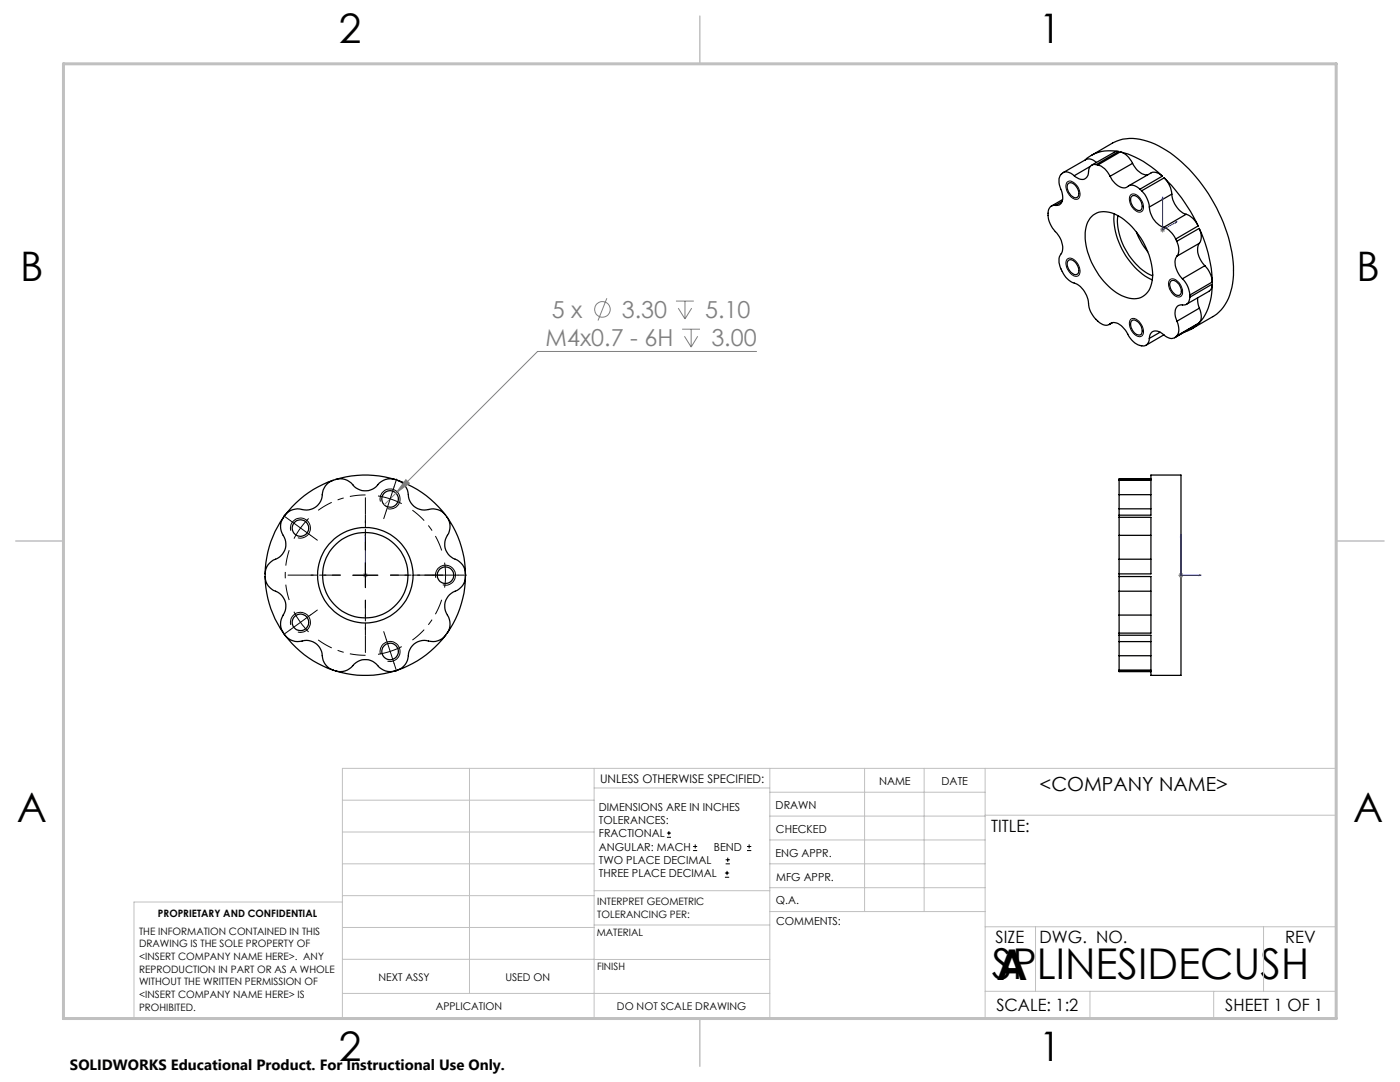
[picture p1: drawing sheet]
<svg xmlns="http://www.w3.org/2000/svg" width="279mm" height="216mm" viewBox="0 0 279 216" stroke-linecap="round" stroke-linejoin="round" font-family="sans-serif">
<g fill="none" stroke="#000" stroke-width=".25">
<path d="M212.1 39.8l-2.3 1.3M213.2 36.6a1.54 1.54 0 0 1 1.9 1.2 1.05 1.05 0 0 1-.5 1.7 2.11 2.11 0 0 1-1.4-2.9zM214.4 35.1a1.74 1.74 0 0 0-2.5-.5l-.1 .1a1.95 1.95 0 0 0-.4 2.2 4.9 4.9 0 0 1 .5 3.4l-.5 .6-.8 .1M217.6 33.2l-3.2 1.9M217.8 31l4.2-2.5a8.8 8.8 0 0 1 7.7-.1 26.2 26.2 0 0 1 12.1 11.3 27.7 27.7 0 0 1 4.3 16.1 9.2 9.2 0 0 1-4.1 7.4l-4.2 2.5M218.8 32.8l.3 .1M218.8 32.8a1.27 1.27 0 0 0-1.6 1.5 1.37 1.37 0 0 1-.7 1.4 1.37 1.37 0 0 1-1.5-.2l-.6-.4M218.8 32.4l-.9-.6h-1l-4.7 2.6M219.1 32.9a3.9 3.9 0 0 1 2.4 2.3M221.5 35.2a3.5 3.5 0 0 0 3.1 2.3 1.92 1.92 0 0 1 2.9 .2M223.2 30.2a7.4 7.4 0 0 0-6.6 1.7M223.2 30.2l-.8 .1-4.5 2.6"/>
<path d="M223.2 30.2l-4.4 2.6M223.6 30.3a18.8 18.8 0 0 1 8.4 4.8M223.6 30.3a4.1 4.1 0 0 1 2.4 2.3M223.6 30.3l-4.5 2.6M225.9 39.2a1.5 1.5 0 0 1 1.9 1.2 1.19 1.19 0 0 1-.3 1.6 2.03 2.03 0 0 1-1.6-2.8zM226 32.6a3.7 3.7 0 0 0 2.8 2.3h.3M226 32.6l-4.5 2.6M227.5 37.7l.4 .4M227.9 38.1a5.5 5.5 0 0 1 1.5 3.2M232 35.1a2.02 2.02 0 0 0-2.3-.6l-4.5 2.6M232 35.1l-4.5 2.6M232.3 35.5a32.7 32.7 0 0 1 6.8 9.6"/>
<path d="M232.3 35.5a5.2 5.2 0 0 1 1.6 3.2M232.3 35.5l-4.4 2.6M233.9 38.7a4.8 4.8 0 0 0 2.8 4.1M233.9 38.7l-4.5 2.6M210.6 41a1.48 1.48 0 0 0-1.4 1.8 5.6 5.6 0 0 0 2 4.1 3.4 3.4 0 0 1 .2 4.4 5.2 5.2 0 0 0 3.6 5.4 5.5 5.5 0 0 1 2.3 4.6 5 5 0 0 0 3.5 3.6l.7-.3M211.9 40.2l-1.3 .8M213.2 52a1.48 1.48 0 0 1 1.9 1.2 1.02 1.02 0 0 1-.5 1.6 2.22 2.22 0 0 1-1.5-2.7zM217.8 43.2a4.3 4.3 0 0 1 5.5-.1 14.4 14.4 0 0 1 6.6 12.9 3.8 3.8 0 0 1-5.5 3.2 14 14 0 0 1-7.3-8.9 7.7 7.7 0 0 1 .5-6.8zM222.4 42.7a14.4 14.4 0 0 0 7.2 13l.4 .1M223.1 43a12.7 12.7 0 0 0 6.9 12M226.8 46.3l1.1 2.3 1.2 1.6M229.4 41.3a4.6 4.6 0 0 0 2.8 4.1"/>
<path d="M232.2 45.4a4.4 4.4 0 0 1 2.4 2.3M233.7 56.1a1.48 1.48 0 0 1 1.9 1.2 1.02 1.02 0 0 1-.5 1.6 2.09 2.09 0 0 1-1.4-2.8zM234.6 47.7l.2 .5M234.8 48.2a2.87 2.87 0 0 1 .1 2.9M234.9 51.1a3.7 3.7 0 0 0 .8 4.2l.3 .3M236 55.6a4.9 4.9 0 0 1 1.5 3.3M236.7 42.8a4.1 4.1 0 0 1 2.4 2.3M236.7 42.8l-4.5 2.6M237.5 58.9v.4M237.5 59.3a1.35 1.35 0 0 1-1.8 1.5 1.72 1.72 0 0 0-1.1 2.5l.3 .8M239 59.4l.1 1.3 .3 .8M239.1 45.1l-4.5 2.6"/>
<path d="M239.3 45.6a26.9 26.9 0 0 1 2.6 10.7M239.3 45.6a2.87 2.87 0 0 1 .1 2.9M239.3 45.6l-4.5 2.6M239.4 48.5a3.6 3.6 0 0 0 .8 4.2l.3 .3M239.4 48.5l-4.5 2.6M240.5 53a5.2 5.2 0 0 1 1.4 3.3M240.5 53l-4.5 2.6M241.9 56.7a11.6 11.6 0 0 1-2.6 7.7M241.9 56.7l-.2 1-.4 .4-4.5 2.6M241.9 56.7l-4.4 2.6M241.9 56.3l-4.4 2.6M221.5 64.6a2.08 2.08 0 0 1 2.8 1l.3 .3a5.1 5.1 0 0 0 2.9 3l.2 .1a1.26 1.26 0 0 0 1.7-1.5"/>
<path d="M221.9 64.4l-.4 .2M222 64.4l-.6 .4M225.9 64a1.31 1.31 0 0 1 1.7 .9 1.49 1.49 0 0 1 0 1.9 1.91 1.91 0 0 1-2-2.2zM231.5 66.3l-2.1 1.2M232.3 66.8l-3.6 2.1M234.6 67.2a1.76 1.76 0 0 1-2.4-.4 1.79 1.79 0 0 0-2.4-.4l-.3 .5-.1 .6M234.8 67l-.2 .2M234.9 64.1a2.78 2.78 0 0 1-.1 2.9M239.1 64.6l-1.5 1.2-1.2 .5M239.1 64.6l-4.7 2.8M239.1 64.6l-4.5 2.6M239.3 64.4l-4.5 2.6"/>
<path d="M239.4 61.5a2.78 2.78 0 0 1-.1 2.9M239.4 61.5l-4.5 2.6M66.5 95.8a3.3 3.3 0 0 0-2.2 3.4 3.3 3.3 0 0 1-4.5 2.4h-.9a3 3 0 0 0-2 1.2M66.5 95.8a20.1 20.1 0 0 0-9.6 7M67 95.7l-.5 .1M67 95.7a3.3 3.3 0 0 1 3.7 1.4 3.3 3.3 0 0 0 5-.7l.4-.3a3.1 3.1 0 0 1 2.7-.4M67 95.7a20.2 20.2 0 0 1 11.8 0M78.8 95.7l.5 .1M79.3 95.8a3.3 3.3 0 0 1 2.2 3.4 3.3 3.3 0 0 0 4.5 2.4h.9a3 3 0 0 1 2 1.2M79.3 95.8a20.1 20.1 0 0 1 9.6 7M223.3 95.7v.1M223.3 95.7h6.4v-.9h6v40h-6v-.9h-6.4"/>
<path d="M223.3 95.8h6.4v7h-6.4M223.3 98.7v2.8M223.3 95.8v2.9M223.3 98.7h6.4M229.7 95.5h-6.4v.2M52.9 115a3.2 3.2 0 0 0 2.5 3.1 3.3 3.3 0 0 1 .9 5.1l-.3 .8a3 3 0 0 0 .6 2.3M52.9 114.5v.5M52.9 115a19.9 19.9 0 0 0 3.7 11.3M56.6 103.2a3.3 3.3 0 0 0 .1 4 3.2 3.2 0 0 1-2.2 4.6l-.3 .2a3 3 0 0 0-1.3 2.5M56.6 103.2a19.6 19.6 0 0 0-3.7 11.3M56.9 102.8l-.3 .4M88.9 102.8l.4 .4"/>
<path d="M89.3 103.2a3.4 3.4 0 0 1-.2 4 3.2 3.2 0 0 0 2.2 4.6l.4 .2a3 3 0 0 1 1.2 2.5M89.3 103.2a20 20 0 0 1 3.6 11.3M92.9 114.5v.5M92.9 115a3.2 3.2 0 0 1-2.5 3.1 3.3 3.3 0 0 0-.9 5.1l.3 1.3a3 3 0 0 1-.5 1.8M92.9 115a20.2 20.2 0 0 1-3.6 11.3M223.3 115h6.4v11.3h-6.4M223.3 114.5v.5M223.3 103.2h6.4v11.3h-6.4M223.3 102.8v.4M223.3 111.6v2.9M223.3 115v3M223.3 106.8v4.8"/>
<path d="M223.3 118v4.7M223.3 103.2v3.6M223.3 101.5v1.3M223.3 101.5h6.4M223.3 111.6h6.4M223.3 118h6.4M223.3 106.8h6.4M56.6 126.3l.3 .5M56.9 126.8a3.4 3.4 0 0 0 3.8 1 3.3 3.3 0 0 1 3.7 3.5 3.1 3.1 0 0 0 2.1 2.4M56.9 126.8a20.1 20.1 0 0 0 9.6 6.9M66.5 133.7l.5 .2M67 133.9a3.3 3.3 0 0 0 3.7-1.4 3.3 3.3 0 0 1 5 .7l.4 .3a3.1 3.1 0 0 0 2.7 .4"/>
<path d="M67 133.9a20.2 20.2 0 0 0 11.8 0M79.3 133.7l-.5 .2M88.9 126.8a3.3 3.3 0 0 1-3.8 1 3.3 3.3 0 0 0-3.7 3.5 3.1 3.1 0 0 1-2.1 2.4M88.9 126.8a20.1 20.1 0 0 1-9.6 6.9M89.3 126.3l-.4 .5M223.3 133.7v.2M223.3 126.8h6.4v6.9h-6.4M223.3 126.3v.5M223.3 122.7v3.6M223.3 126.8v1.2M223.3 128v2.8M223.3 130.8v2.9"/>
<path d="M223.3 133.9v.1h6.4M223.3 128h6.4M223.3 122.7h6.4M223.3 130.8h6.4"/>
<circle cx="77.9" cy="99.6" r="1.66"/>
<circle cx="59.9" cy="105.4" r="1.65"/>
<circle cx="72.9" cy="114.8" r="8.5"/>
<circle cx="72.9" cy="114.8" r="9.5"/>
<circle cx="88.9" cy="114.8" r="1.65"/>
<circle cx="59.9" cy="124.2" r="1.65"/>
<circle cx="77.9" cy="130" r="1.66"/>
</g>
<g fill="none" stroke="#808080" stroke-width=".2">
<path d="M121.1 59.5l-1.8 4.5M231.5 45.9h1M231.7 45.5l.7 .7M232 45.4v1M232.4 45.5l-.7 .7M134.9 60.1h3.6M135.4 61.5l1.3 2.1M136.1 65.7h3.6M136.6 67.1l1.3 2.2M136.7 60.1v3.5M137.9 65.7v3.6M138 61.5l-1.3 2.1"/>
<path d="M139.2 67.1l-1.3 2.2M151 70.1h-43.7l-30.6 30.6M81 95.7l.7 .7-2.7 2zM72.4 114.8h1M72.6 114.4l.7 .7M72.9 114.3v1M73.3 114.4l-.7 .7M235.2 114.8h1M235.3 114.4l.7 .7M235.7 114.3v1M236 114.4l-.7 .7"/>
<circle cx="120.2" cy="61.7" r="1.55"/>
</g>
<g fill="none" stroke="#000" stroke-width=".2">
<path d="M213 36.3a1.27 1.27 0 0 1 1.8 .6 2.27 2.27 0 0 1 .4 2.8 1.69 1.69 0 0 1-2-1.1l-.5-1.3zM225.7 38.8a1.6 1.6 0 0 1 2.1 1.1 1.7 1.7 0 0 1 0 2.4 2.05 2.05 0 0 1-2.2-1.7l-.2-1.1zM213 51.7a1.45 1.45 0 0 1 2 .8 1.77 1.77 0 0 1 0 2.6 2.44 2.44 0 0 1-2.3-2.4zM233.4 55.8h.1a1.79 1.79 0 0 1 2.3 1.4l.2 .7a1 1 0 0 1-.4 1.3 1 1 0 0 1-1.4-.4 2.66 2.66 0 0 1-.8-3zM225.7 63.7a1.6 1.6 0 0 1 2.1 1 1.66 1.66 0 0 1-.2 2.5 2.51 2.51 0 0 1-2-3.5zM58 105.9a2 2 0 0 1 1.8-2.5 2 2 0 0 1 2.2 2.2 2 2 0 0 1-2.6 1.7M70.4 114.8h5M72.9 112.3v5M75.9 100.1a2 2 0 0 1 1.8-2.5 2 2 0 0 1 2.1 2.1 2 2 0 0 1-2.5 1.8M87 115.3a2 2 0 0 1 1.7-2.5 2 2 0 0 1 2.2 2.1 2 2 0 0 1-2.5 1.8M58 124.7a2 2 0 0 1 1.8-2.5 2 2 0 0 1 2.2 2.2 2 2 0 0 1-2.6 1.7M58.7 122.1l1.3 2.1"/>
<path d="M60 124.2l1.6 1.9M60 124.2l-2.1 1.5M62 122.7l-2 1.5M75.9 130.5a2 2 0 0 1 1.8-2.5 2 2 0 0 1 2.1 2.2 2 2 0 0 1-2.5 1.7M133.1 167.1h.8M133.1 166.2h.8M133.5 165.8v.9M138.3 169.7h.8M138.3 168.9h.8M138.7 168.5v.8M144.7 175h.8M144.7 174.2h.8"/>
<path d="M144.8 172.4h.9M144.8 171.6h.9M145.1 173.8v.8M145.2 171.1v.9M149.1 169.7h.8M149.1 168.9h.8M149.5 168.5v.8"/>
</g>
<path d="M232 39.3v6.6l2.9-1.7M232 39.3l.1 .3-.1 .1zM234.6 44.3l.3-.1-.3 .3zM72.9 114.7v.2zM72.9 106.7v.4v-.4M72.9 114.8h.1M72.9 106.7v8.1M235.7 106.7v8.1h4M235.7 106.7l.1 .4h-.2zM239.3 114.7l.4 .1-.4 .1z" fill="none" stroke="#00f" stroke-width=".2"/>
<path d="M77.9 99.5l-2.5-.5M77.9 99.5l2.3 1M60 105.4l-1.3 2.1M60 105.4l1.6-1.9M88.9 114.8l-.2-2.5M88.9 114.8l-.2 2.4M77.9 130l2.3-1M77.9 130l-2.5 .6" fill="none" stroke="#000" stroke-width=".2" stroke-dasharray="15.2 1.3 1.3 1.3" stroke-linecap="butt"/>
<path d="M72.9 98.8a16 16 0 0 0-9.4 3M57.7 109.8a16 16 0 0 0 0 9.9M88.1 109.8a16 16 0 0 0-5.8-8M63.5 127.7a16 16 0 0 0 9.4 3.1M82.3 127.7a16 16 0 0 0 5.8-8" fill="none" stroke="#000" stroke-width=".2" stroke-dasharray="15.2 1.3 1.3 1.3" stroke-dashoffset="12.1" stroke-linecap="butt"/>
<g fill="none" stroke="#c0c0c0" stroke-width=".2">
<path d="M68.3 159.7h50.3M93.7 153.3v44.9M118.6 153.3v49.9M118.6 157.2h35M153.6 153.3v49.9M153.6 158.1h43M172.5 153.3v28.6M184.4 153.3v28.6M196.6 153.3v49.9M68.3 180h-41.6v23.2h240v-49.9h-198.4v49.9M68.3 166h50.3M68.3 178.7h50.3"/>
<path d="M68.3 172.4h50.3M118.6 177.7h35M153.6 162.8h43M153.6 177.1h43M153.6 172.4h43M153.6 167.6h43M196.6 162.7h70.1M68.3 198.2h85.3M68.3 191.4l85.3 .1M68.3 185.1h50.3M118.6 184.6h35M153.6 181.9h43"/>
<path d="M196.6 184.9h70.1M196.6 197.8h70.1M206.7 184.9v12.9M217.5 197.8v5.4M242.2 197.8v5.4M252.2 184.9v12.9"/>
</g>
<path d="M139.7 3.2v9.5M3.1 107.9h9.6M266.7 107.9h9.5M139.7 203.2v9.6" fill="none" stroke="#c0c0c0" stroke-width=".3"/>
<path d="M12.7 12.7h254v190.5h-254z" fill="none" stroke="#c0c0c0" stroke-width=".6"/>
<g fill="none" stroke="#000" stroke-width=".2" stroke-dasharray="15.2 1.3 1.3 1.3">
<path d="M77.9 99.5l.7-2.3M77.9 99.5l-.8 2.4M78.6 97.2l.5-1.6M58 103.9l-1.4-1M60 105.4l-2-1.5M60 105.4l2 1.4M62 106.8l1.3 1M72.9 114.8v-2.5M72.9 114.8h-2.5M72.9 114.8v2.5M72.9 114.8h2.5M77.1 101.9l-.5 1.6"/>
<path d="M86.4 114.8h-1.6M88.9 114.8h2.5M88.9 114.8h-2.5M91.4 114.8h1.7M58 125.6l-1.4 1M62 122.7l1.3-1M77.1 127.6l-.5-1.6M77.9 130l.7 2.4M77.9 130l-.8-2.4M78.6 132.4l.5 1.5"/>
</g>
<path d="M67.9 114.8h-10.4M72.9 109.8v-10.5M72.9 119.8v10.4M77.9 114.8h10.5" fill="none" stroke="#000" stroke-width=".2" stroke-dasharray="15.2 1.3 1.3 1.3" stroke-dashoffset="11.9"/>
<path d="M67.9 114.8h-7M72.9 109.8v-7.1M72.9 119.8v7M77.9 114.8h7" fill="none" stroke="#000" stroke-width=".2" stroke-dasharray="15.2 1.3 1.3 1.3" stroke-dashoffset="13.6"/>
<g fill="#00f">
<path d="M72.9 114.7v.2zM72.9 106.7v.4z"/>
<path d="M239.3 114.7l.4 .1-.4 .1zM235.7 106.7l.1 .4h-.2zM234.6 44.3l.3-.1-.3 .3zM232 39.3l.1 .3-.1 .1z"/>
</g>
<path d="M81 95.7l.7 .7-2.7 2z" fill="#808080"/>
<g font-size="8.5">
<text x="198" y="195.4">SPLINESIDECUSH</text>
<text x="198.9" y="195.5">A</text>
</g>
<g font-size="8.1">
<text x="67.6" y="8.5">2</text>
<text x="207.3" y="8.5">1</text>
<text x="4" y="56.2">B</text>
<text x="270.7" y="56.2">B</text>
<text x="3.3" y="164.1">A</text>
<text x="270" y="164.1">A</text>
<text x="67.6" y="211.7">2</text>
<text x="207.3" y="211.7">1</text>
</g>
<g font-size="4.7" fill="#808080">
<text x="110.1" y="63.4">5 x</text>
<text x="124.1" y="63.4">3.30</text>
<text x="140.7" y="63.4">5.10</text>
<text x="108.9" y="69">M4x0.7 - 6H</text>
<text x="142" y="69">3.00</text>
</g>
<text font-size="3.9" x="207.5" y="157.8">&lt;COMPANY NAME&gt;</text>
<g font-size="3.4">
<text x="197.8" y="166">TITLE:</text>
<text x="198.7" y="188.1">SIZE</text>
<text x="207.5" y="188.1">DWG. NO.</text>
<text x="256.5" y="188.2">REV</text>
<text x="198.8" y="201.7">SCALE: 1:2</text>
<text x="244.5" y="201.7">SHEET 1 OF 1</text>
</g>
<text font-size="3" x="14" y="213.5">SOLIDWORKS Educational Product. For Instructional Use Only.</text>
<text font-size="2.4" x="119.8" y="156.2">UNLESS OTHERWISE SPECIFIED:</text>
<g font-size="2.2">
<text x="119.5" y="161.8">DIMENSIONS ARE IN INCHES</text>
<text x="154.8" y="161.4">DRAWN</text>
<text x="175.4" y="156.6">NAME</text>
<text x="187.9" y="156.7">DATE</text>
<text x="119.5" y="164.4">TOLERANCES:</text>
<text x="119.5" y="167.1">FRACTIONAL</text>
<text x="154.9" y="166.3">CHECKED</text>
<text x="119.5" y="169.7">ANGULAR: MACH</text>
<text x="119.5" y="172.4">TWO PLACE DECIMAL</text>
<text x="142.5" y="169.7">BEND</text>
<text x="154.8" y="170.9">ENG APPR.</text>
<text x="119.5" y="175">THREE PLACE DECIMAL</text>
<text x="154.9" y="175.7">MFG APPR.</text>
<text x="154.9" y="180.4">Q.A.</text>
<text x="154.9" y="184.6">COMMENTS:</text>
</g>
<g font-size="2.1">
<text x="75.5" y="195.7">NEXT ASSY</text>
<text x="100.9" y="195.7">USED ON</text>
<text x="86.9" y="201.5">APPLICATION</text>
<text x="123.1" y="201.6">DO NOT SCALE DRAWING</text>
</g>
<g font-size="2">
<text x="31.5" y="182.9">PROPRIETARY AND CONFIDENTIAL</text>
<text x="119.2" y="180.6">INTERPRET GEOMETRIC</text>
<text x="119.2" y="183.1">TOLERANCING PER:</text>
<text x="27.8" y="186.5">THE INFORMATION CONTAINED IN THIS</text>
<text x="27.8" y="189">DRAWING IS THE SOLE PROPERTY OF</text>
<text x="27.8" y="191.6">&lt;INSERT COMPANY NAME HERE&gt;. ANY</text>
<text x="119.1" y="186.7">MATERIAL</text>
<text x="27.8" y="194.1">REPRODUCTION IN PART OR AS A WHOLE</text>
<text x="27.8" y="196.6">WITHOUT THE WRITTEN PERMISSION OF</text>
<text x="119.1" y="193.5">FINISH</text>
<text x="27.8" y="199.1">&lt;INSERT COMPANY NAME HERE&gt; IS</text>
<text x="27.8" y="201.7">PROHIBITED.</text>
</g>
</svg>
